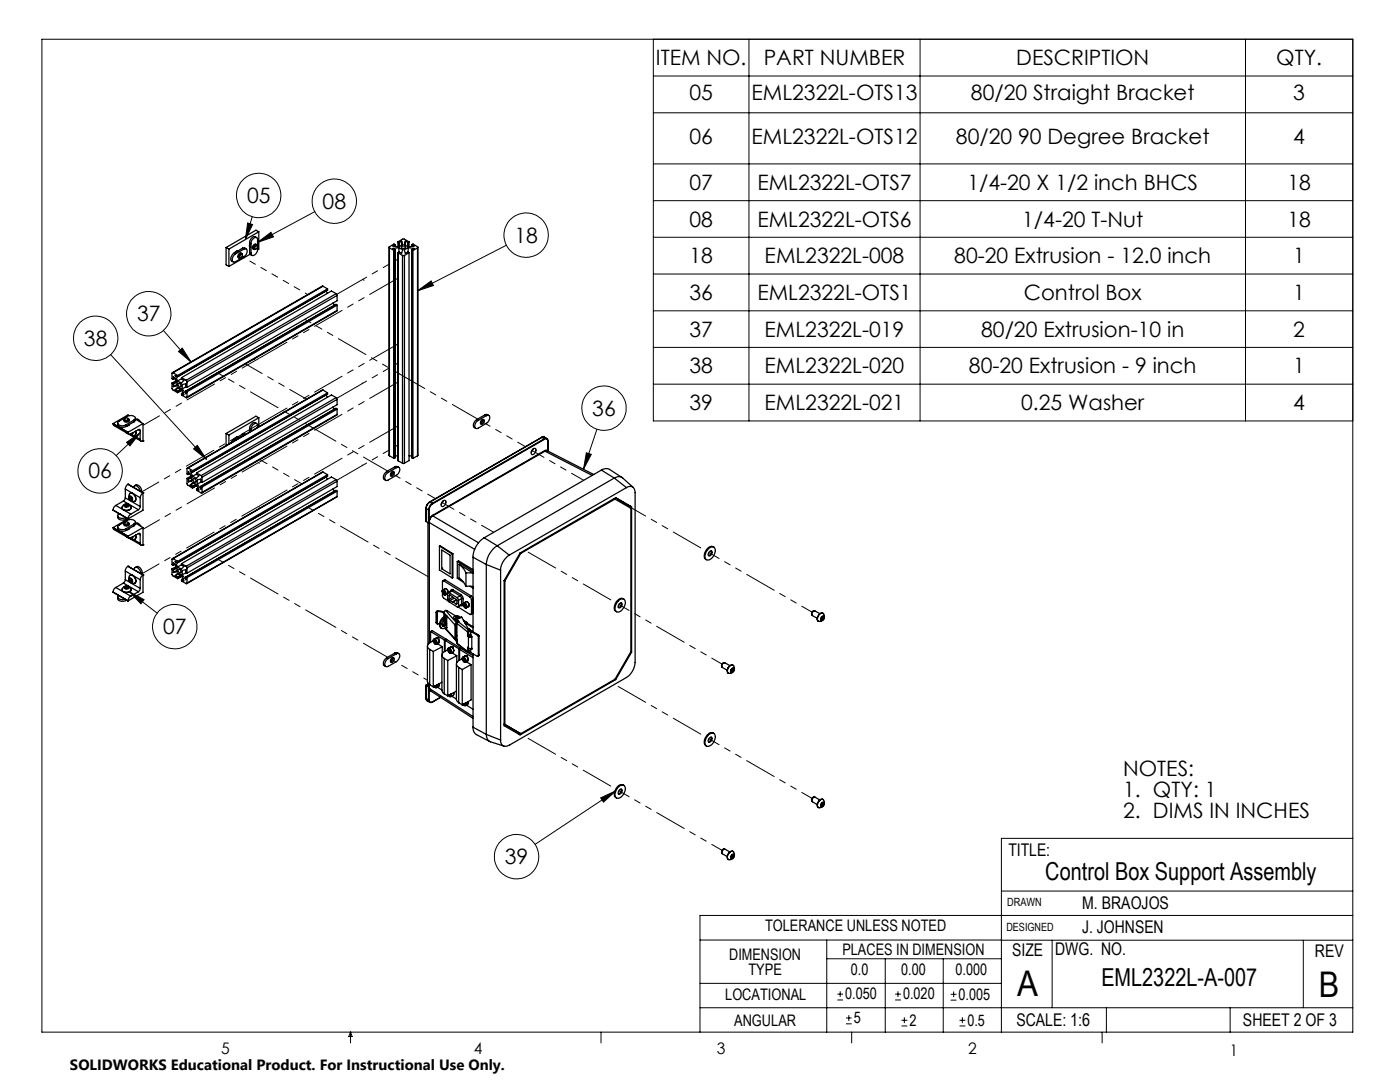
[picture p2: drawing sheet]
<svg xmlns="http://www.w3.org/2000/svg" width="279mm" height="216mm" viewBox="0 0 279 216" stroke-linecap="round" stroke-linejoin="round" font-family="sans-serif">
<g fill="none" stroke="#000" stroke-width=".2">
<path d="M8.4 7.8h261.6v198.2h-261.6zM130.4 7.8v76.2h139.6M130.4 15.2h139.6M149.5 7.8v76.2M183.6 7.8v76.2M248.6 7.8v76.2M130.4 22.5h139.6M130.4 32.7h139.6M49.4 44.5l1 .3-1.4 3zM50.3 43.3l-1.3 4.5M51.4 48.4l2.7-2 .5 .9zM62.8 42.2l-11.4 6.2"/>
<path d="M83.3 58l2.7-1.9 .5 .9zM101.1 48.9l-17.8 9.1M130.4 40h139.6M130.4 47.3h139.6M130.4 54.7h139.6M22.1 70.8l19.1 20.9M32.6 65.9l5.6 6.4M35.6 70.1l.8-.6 1.8 2.8zM130.4 62h139.6M130.4 69.3h139.6M130.4 76.7h139.6M25.3 88.3l2.7-1.9-2.1 2.6z"/>
<path d="M28 86.4l-4.8 4.5M38.6 89.6l.8-.7 1.8 2.8zM117 90.3l1 .4-1.5 2.9zM119.1 85.7l-2.6 7.9M25.8 118.1l5.6 4.2M25.8 118.1l3 1.6-.7 .8zM119.9 159.2l3-1.4-2.5 2.3zM122.9 157.8l-16.1 10.7M199.8 177.8h70.2M270 167.3h-70.2v38.7M139.7 187.6h60.2M139.7 196.2h60.1"/>
<path d="M165 187.6v18.4M165 191.3h34.8M167.1 199.5h1.1M167.1 198.4h1.1M167.7 197.8v1.1M176.7 191.3v14.7M178.6 199.5h1.2M178.6 198.4h1.2M179.2 197.8v1.1M188.2 191.3v14.7M189.7 199.6h1.2M189.7 198.4h1.2"/>
<path d="M190.3 197.8v1.2M199.8 187.6h70.2M210 187.6v13.5M260.1 187.6v13.5M270 182.7h-130.3v23.3M70 206v2.1M70 206l.3 .8h-.7zM119.9 206v2.1M139.7 201.1h130.3M168.8 204.3h1.2M168.8 203.1h1.2M169.4 202.6v1.1"/>
<path d="M170 206v2.1M179.9 204.7h1.2M179.9 203.6h1.2M180.5 203v1.2M191.5 204.7h1.2M191.5 203.6h1.2M192.1 203v1.2M220 206v2.1M220.8 201.1v4.9M245.5 201.1v4.9"/>
<circle cx="51.6" cy="39" r="4.4"/>
<circle cx="66.7" cy="40.2" r="4.4"/>
<circle cx="105" cy="46.9" r="4.4"/>
<circle cx="19.1" cy="67.5" r="4.4"/>
<circle cx="29.7" cy="62.6" r="4.4"/>
<circle cx="20" cy="94" r="4.4"/>
<circle cx="120.5" cy="81.4" r="4.4"/>
<circle cx="34.9" cy="125" r="4.4"/>
<circle cx="103.1" cy="170.9" r="4.4"/>
</g>
<path d="M49.4 44.5l1 .3-1.4 3zM51.4 48.4l2.7-2 .5 .9zM35.6 70.1l.8-.6 1.8 2.8zM25.3 88.3l2.7-1.9-2.1 2.6zM25.8 118.1l3 1.6-.7 .8zM117 90.3l1 .4-1.5 2.9zM119.9 159.2l3-1.4-2.5 2.3zM83.3 58l2.7-1.9 .5 .9zM38.6 89.6l.8-.7 1.8 2.8z" fill="#000"/>
<g fill="none" stroke="#000" stroke-width=".25">
<path d="M45.1 49.4v3.4l.6 .4M45.1 49.4l.6 .3M45.7 49.7v3.5M46.7 50.5a.97 .97 0 0 0-.6 .8 .97 .97 0 0 0 .4 .9M46.7 50.5l.3 .2M47.3 50.1h.1M47.4 50.1h-.3l-.2 .3M48 50.9l.2-.2a.4 .4 0 0 1 .1 .5 .4 .4 0 0 1-.5 .2zM48.2 50.6a.54 .54 0 0 0-.6 .2 .54 .54 0 0 0 .1 .7M48.4 50.8l-.1-.1a.48 .48 0 0 0-.6 .2 .48 .48 0 0 0 .1 .6h.2M48.4 49.5h.3l.4 .2M48.4 49.5l.3 .2"/>
<path d="M48.4 49.5l-1.7 1M48.7 49.7a.5 .5 0 0 1 .6 .2 .5 .5 0 0 1-.1 .6l-.5 .8-1.7 .9a.5 .5 0 0 1-.7-.1 .5 .5 0 0 1 .1-.7l.6-.7M48.7 49.7l-1.7 1M49.8 49.2h.1M49.8 48.9v.3M49.8 50.4l.1 .3 .4 .2M49.8 48.4l.3 .2M49.8 50.4l.3 .1M49.8 48.4v2M49.9 50.7l-4.2 2.5M50.1 48.6a1.15 1.15 0 0 1 1.1-1.2l.2 .3v2.1a.96 .96 0 0 1-1.2 1.1l-.1-.4M50.1 48.6v1.9"/>
<path d="M51 49.1l.2-.1a.38 .38 0 0 1 .1 .5 .38 .38 0 0 1-.5 .2zM51.2 48.8a.57 .57 0 0 0-.7 .1 .57 .57 0 0 0 0 .7l.2 .1M51.2 47.4a.91 .91 0 0 0-.9 0 .91 .91 0 0 0-.5 .8v.2M51.4 49.1l-.1-.2a.49 .49 0 0 0-.6 .2 .49 .49 0 0 0 .1 .7l.2-.1M51.6 46.2v3.5l-.2 .1M51.6 46.2l-5.9 3.5M51.6 46.2l-.5-.3-6 3.5M64.5 57.1l-30.1 17.3M64.5 57.1l-30 17.3M64.5 57.1l.9 .5M65.1 58.1l.2 .5M65.4 57.6v.3l-29.9 17.3"/>
<path d="M65.4 57.6l-29.9 17.3M67.1 58.6l.2 .3M67.1 58.6l-30 17.3M67.1 58.6l-1-.5-29.9 17.3M67.3 58.9v1.1l-30 17.3M67.3 58.9l-30 17.3M77.6 49.4l.1 41.5M77.7 49.5l.9 .5M77.7 49.5v41.4M78.6 50h.1M78.6 50v41.4M78.7 50v41.4"/>
<path d="M78.8 48.8l-.2-.1-.9 .5v.3M78.8 49.8l-.1 .2M78.8 48.9l-.4 .2 1.2 .1M78.8 48.9v.3M78.8 49.8v41.5M78.8 48.9h.1M78.9 49.8l-.1 41.5M78.9 48.9v.3M79.4 48.3l1.1-.6 1.1 .6M79.4 48.3v.9M79.4 48.3l.2 .1M79.4 50.4l.9 .6"/>
<path d="M79.4 50.4v41.5M79.6 49.4l.8 .4-.2 .8-.6-.3M79.6 49.4l-1.2 .2 .4 .2M79.6 48.4h.1M79.6 50.3l-.2 .1M79.6 48.4v.8M79.6 49.4v.9M79.7 48.4v.8M80.2 49.2a.43 .43 0 0 1 .4-.1 .43 .43 0 0 1 .3 .3 .42 .42 0 0 1-.4 .2 .42 .42 0 0 1-.3-.4zM80.2 48.1l.2 .7-.8 .4M80.2 48.1l-.5 .3M80.2 48.1v.8"/>
<path d="M80.3 51h.4M80.3 51v41.4M80.7 51v41.4M80.9 48.1l-.2 .7 .8 .4 1.1-.1-.4-.2M80.9 48.1l.5 .3M80.9 48.1v.8M81.4 48.4h.1M81.4 48.4v.8M81.5 49.4l-.8 .4 .2 .8 .5-.3 .2 .1M81.5 49.4l1.1 .2-.4 .2M81.5 49.4v.9M81.6 50.4l-.9 .6"/>
<path d="M81.6 48.3l-.2 .1M81.6 50.4v41.5l-.9 .5M81.6 48.3v.9M82.2 48.9v.3M82.2 49.8v41.5M82.2 48.8h.1M82.2 48.8l.2-.1 1 .5-.1 .3M82.2 49.8l.2 .2M82.4 50v41.5M83.3 49.5l-.9 .5M83.3 49.5v41.4M83.4 49.4l-.1 41.5"/>
<path d="M34.3 76.4l.1 1.2 1.1 .7M34.3 76.4l.2 .2M34.5 76.6l.1 .1M34.5 74.4l-.2 .1v1.1h.3M34.5 74.4l1 .5M34.6 75.6v-.5l.7 1M34.6 76.7v.5M34.9 75.5l-.3 .2M34.9 75.5l-.3 .1M35 77.8l.4 .2M35.2 76l-.9 .4M35.3 76.1v.9l-.7 .2"/>
<path d="M35.3 76.7l-.7 .5M35.3 76.1l-.8 .5M35.3 76.2l-.7 .5M35.4 78l.1 .1M35.5 74.9v.3l-.5-.3 .5 1.1M35.5 78.1v.2M35.6 76.5a.44 .44 0 0 1 .5 .3 .44 .44 0 0 1-.2 .5l-.3-.5zM35.7 77.4l-.7 .4M36.1 77.6l-.7 .4M36.2 77.7l.5 1.1-.4-.3M36.2 77.7l-.7-.4-.5 .5M36.2 77.7l-.7 .4"/>
<path d="M36.2 75.6l.5 .3-.5 .5-.7-.4M36.2 78.5l.3-.1-.2 .1M36.2 75.4v.2M36.2 75.4l.9 .5M36.2 75.6l-.7 .4M36.3 78.5v.3l.9 .6 .1-.2M36.3 77.9l-.8 .4M36.3 77.9l-.8 .5M36.4 77.6l.7 1v-.6l.2 .2M37.1 75.9l.2 .3M37.1 77.2l-.7 .4M37.3 77.3l-.2-.2v-.5l-.7 .1v.9"/>
<path d="M37.3 76.2v1.1M37.3 78.2v1M51 71.4l-.5 .4M64.5 77.8l-27.1 15.6M64.5 77.8l-27 15.6M64.5 77.8l.9 .6M65.1 78.8l.2 .5M65.4 78.4v.2l-27 15.6M65.4 78.4l-26.9 15.5M65.4 78.6l-26.9 15.6M66.4 60.5l.3 .4M67 60.7h.1"/>
<path d="M67.1 60.7l-30 17.3M67.1 60.7l.2 .2M67.1 79.3l.2 .4M67.1 79.3l-27 15.6M67.1 79.3l-1-.5-26.9 15.6M67.3 61.9l-30 17.5M67.3 79.7l-27 15.5M67.3 60.9v1M67.3 79.7v1.1l-27 15.5M67.3 61.9l-30 17.3M67.3 60.9l-30 17.3M22.6 84.6l.1 .3 3 1.7"/>
<path d="M22.6 84.5v.1M22.6 84.5l2.9 1.8M22.6 84.6l2.9 1.7M23.5 84.4a.89 .89 0 0 0 .5 .9 .89 .89 0 0 0 .9-.1l.2-.1M24.6 100l-1.5 .9M24.6 100l3 1.7M24.7 83.8a.53 .53 0 0 0 .6 .4 .53 .53 0 0 0 .5-.4M24.9 83.5a.43 .43 0 0 1 .4-.1 .43 .43 0 0 1 .3 .3 .43 .43 0 0 1-.4 .2 .43 .43 0 0 1-.3-.4zM24.9 83.5a.4 .4 0 0 0 0 .6 .4 .4 0 0 0 .6 0l.3-.3-.2-.3M25 99.3l-.4 .7M25 97.6v1.7M25 97.6l3 1.7"/>
<path d="M25 99.3l3 1.8M25.1 84.8v.3M25.2 86.3l3 1.7M25.5 96.6l-.3 .3-.2 .7M25.5 96.6h.1M25.5 86.3h.1M25.5 96.6l3 1.8M25.8 84.8l-.5 .2M25.8 82.9l-.3-.1-2.9 1.7M25.8 99a.54 .54 0 0 1 .6 .3 .54 .54 0 0 1-.1 .6 .65 .65 0 0 1-.5-.9zM25.8 99.3l.2-.2 .2 .1 .2 .4-.2 .2-.2-.2M25.8 99.3l.2 .3"/>
<path d="M26 98.4a1.06 1.06 0 0 1 .9 1.6 .95 .95 0 0 1-1.1-.4 .95 .95 0 0 1 .2-1.2zM26 98.4a1.05 1.05 0 0 1 1.1 1.4l-.2 .2M26.1 99.1l-.3 .2M26.1 99.2l.1 .3M26.2 99.5l.2 .1M26.2 99.5l-.2 .1M26.4 86.4h.1M26.4 86.4l-.2 .2h-.1M26.5 86.4l-.1 .3-.4-.1a.59 .59 0 0 0 .8 .3 .59 .59 0 0 0 .2-.8l.1 .5-.2 .3M26.7 97.3a.51 .51 0 0 1 .5-.4 .51 .51 0 0 1 .5 .4l.3 .7M26.7 86.9l1.3 .8M26.7 83.8l.2-.1a.61 .61 0 0 0-.1-.7 .61 .61 0 0 0-.7-.1l-.5 .1-1.8 1a.5 .5 0 0 0-.2 .7 .5 .5 0 0 0 .6 .2l.9-.1"/>
<path d="M26.7 83.8l-1.6 1M26.7 83.8v.4M26.7 84.2l-1.6 .9M26.8 96.9a.97 .97 0 0 1 1.1 .1 .97 .97 0 0 1 .4 1M27 83.4v.5l-.3 .3M27 83.6l1.5 .9M27.1 83.7a.79 .79 0 0 1 1 .6M27.6 85.7a.21 .21 0 0 1 .3 0 .21 .21 0 0 1 .1 .2M27.6 85.7l-1.5 .9a.35 .35 0 0 1-.4 0 .35 .35 0 0 1-.2-.3M27.6 85.7l.4 .2M28 87.7a.35 .35 0 0 0 .2 .3 .35 .35 0 0 0 .3 0M28 85.9v1.8"/>
<path d="M28 99.3v1.8M28.3 98v.2M28.3 98l-.2 .1M28.5 88h.1M28.5 98.4l-.3 .2-.2 .7M28.5 98.4h.1M28.5 84.5v3.5M28.5 98.4v3.4l-3 1.7M28.5 84.5l-3 1.8M37.3 95.5l.1 1.2 1.1 .6M37.3 95.5l.2 .1M37.5 95.6h.1"/>
<path d="M37.5 93.4l-.2 .1v1.1l.3 .1M37.5 93.4l1 .5M37.6 94.7l.3-.2-.3 .2M37.6 94.7v-.5l.7 .9M37.6 95.6v.5M38 96.8l.4 .2M38.2 95l-.9 .5M38.3 95.1v.9l-.7 .1M38.3 95.7l-.7 .4M38.3 95.1l-.8 .5M38.3 95.2l-.7 .4M38.4 97l.1 .1"/>
<path d="M38.5 94.2l-.5-.3 .5 1.1M38.5 93.9v.3M38.5 97.1v.2M38.6 95.5a.44 .44 0 0 1 .5 .3 .44 .44 0 0 1-.2 .5l-.3-.5zM38.7 96.4l-.7 .4M39.1 96.7l-.7 .3M39.2 96.7l.5 1.1-.4-.3M39.2 96.7l-.7-.4-.5 .5M39.2 96.7l-.7 .4M39.2 94.6l.5 .3-.5 .6-.7-.5M39.2 97.5l.3-.1-.2 .1M39.2 94.4v.2"/>
<path d="M39.2 94.4l.9 .5M39.2 94.6l-.7 .4M39.3 97.5v.4l.9 .5 .1-.2M39.3 96.9l-.9 .5M39.3 96.8l-.8 .5M39.4 96.6l.7 1v-.6l.2 .2M40.1 96.2v-.6l-.7 .1v.9M40.1 96.2l.2 .1M40.1 96.2l-.7 .4M40.1 94.9l.2 .3M40.3 95.2v1.1M40.3 97.2v1"/>
<path d="M45.1 86.5v2.4M45.1 86.5l.6 .3M45.7 86.8v1.8M46.7 87.6l-.6 .7M46.7 87.6l.3 .2M47 87.8l-.3 .2M47.3 87.2h.1M47.4 87.2h-.3l-.2 .3M48.4 86.6l.6 .1M48.4 86.6l.3 .2M48.4 86.6l-1.7 1M48.7 86.8l-1.7 1"/>
<path d="M48.9 86.7l-.2 .1M49.8 85.5v.7v-.2M49.8 85.5l.3 .2M50.1 85.7v.3M51.2 84.5a.83 .83 0 0 0-1.3 .6l-.1 .4M51.4 85.3v-.6a.63 .63 0 0 0-.7-.2 .63 .63 0 0 0-.4 .6l-.2 .6M51.6 83.4v1.7M51.6 83.4l-5.9 3.4M51.6 83.4l-.5-.4-6 3.5M64.5 94.2l-30.1 17.3M64.5 94.2l-30 17.3M64.5 94.2l.9 .5"/>
<path d="M65.1 95.2l.2 .5M65.4 95l-29.9 17.3M65.4 94.7v.3M65.4 94.7l-29.9 17.3M66.4 81.2l.3 .5M66.4 97.6l.3 .4M67 81.5h.1M67 97.9h.1M67.1 81.5l-27 15.5M67.1 97.9l-30 17.2M67.1 81.5l.2 .1M67.1 97.9l.2 .1"/>
<path d="M67.1 95.7l.2 .3M67.1 95.7l-30 17.3M67.1 95.7l-1-.5-29.9 17.3M67.3 82.7l-27 15.7M67.3 99.1l-30 17.4M67.3 81.6v1.1M67.3 96v1.1l-30 17.3M67.3 98v1.1M67.3 82.7l-27 15.5M67.3 81.6l-27 15.6M67.3 96l-30 17.3M67.3 99.1l-30 17.2"/>
<path d="M67.3 98l-30 17.3M77.2 94.1a.99 .99 0 0 0-.7 .8 .99 .99 0 0 0 .5 .9M77.2 94.1l.3 .2M77.7 90.9l.9 .5M78.2 94.2l.3-.1a.57 .57 0 0 1 0 .6 .57 .57 0 0 1-.5 .3l-.1-.4zM78.4 94.1l-.1 .4-.4 .4M78.6 91.4h.1M78.8 93.1h.4l.4 .1M78.8 91.3l-.1 .1M78.8 93.1l.3 .2M78.8 93.1l-1.6 1M79.1 93.3a.5 .5 0 0 1 .7 .2 .5 .5 0 0 1-.1 .6l-.4 .6-2 1.2a.62 .62 0 0 1-.6-.5 .62 .62 0 0 1 .3-.6l.5-.5"/>
<path d="M79.1 93.3l-1.6 1M79.4 91.9h.1M79.4 91.9l.9 .5M79.4 90.9l-.5 .1M80.3 92.4h.4M81.6 90.9l.6 .1M82.2 91.3h.1M82.2 91.3l.2 .2M83.3 90.9l-.9 .6M88.4 100l-.3 .6M95.1 83.7a.98 .98 0 0 0-.6 .8 .98 .98 0 0 0 .4 1M95.1 83.7l.3 .2"/>
<path d="M96.2 83.8l.2-.1a.57 .57 0 0 1 .1 .6 .57 .57 0 0 1-.5 .3l-.1-.4zM96.3 83.7l-.1 .4-.3 .4M96.8 82.8l.3-.1 .4 .2M96.8 82.8l.3 .1M96.8 82.8l-1.7 .9M97.1 82.9a.5 .5 0 0 1 .6 .2 .5 .5 0 0 1-.1 .6l-.3 .6-1.9 1.1a.52 .52 0 0 1-.6-.1 .52 .52 0 0 1 0-.7l.6-.7M97.1 82.9l-1.7 1M106.2 89.7a.42 .42 0 0 1 .6-.2 .42 .42 0 0 1 .1 .7l-.3 .3a.37 .37 0 0 1-.5 .2 .37 .37 0 0 1-.1-.6zM106.4 89.6l-.4 .6M108.1 87.3h.1M108.1 87.3l-22.3 12.9M108.1 87.3l.5 .3"/>
<path d="M108.6 87.6l.1 .1M108.6 87.6l-22.3 12.8M108.7 87.2l-.6 .1M108.7 87.7a.44 .44 0 0 1 .4-.1 .44 .44 0 0 1 .3 .5v-.1M108.7 87.2l.4 .3M108.7 87.7l-22.4 12.8M108.7 89.9l.4-.1 .2 .2M108.7 89.9l.1 .1M108.7 89.9l-22.4 12.9M108.8 90h.5l9.2 4.7M108.8 90l-22.4 12.9M108.8 90l9.4 4.9"/>
<path d="M109.1 87.5l.3 .5M109.1 87.5l-.5 .1M109.4 88v2M120 93.8l.9-.3 .6 .1 2.6 1.7M120 93.8l-23.4 13.5M120 93.8l2.6 1.6M122.6 99.5l.1 .1M122.6 95.4l.6-.3 .8 .1 2.4 2.1M122.6 95.4l-23.4 13.5M122.6 95.4l2.4 1.9M122.7 99.6l3.2 1.8v28.6M122.7 99.6l-18.8 10.8"/>
<path d="M122.9 99.3l-19.1 11M122.9 99.3l3.1 1.8M122.9 99.3l2.8 1.7M125 97.3a1.05 1.05 0 0 1 1.2-.1 1.05 1.05 0 0 1 .6 1.1v33.9a3.9 3.9 0 0 1-1.8 3l-23.4 13.5a1.06 1.06 0 0 1-1.2 .1 1.06 1.06 0 0 1-.5-1.1M125 97.3l-23.4 13.5M22.6 105.3l.1 .4 3 1.7M22.6 101.8l2.9 1.7M22.6 105.3l2.9 1.7M22.6 118.1v.1M22.6 118.1l2.9 1.8M23.1 100.9l-.4 .3-.1 .6M23.1 117.2l-.3 .3-.2 .6"/>
<path d="M23.1 100.9l3 1.7M23.1 117.2l3 1.8M23.5 105.2a.89 .89 0 0 0 .5 .8 .89 .89 0 0 0 .9-.1h.2M23.5 119.1a.89 .89 0 0 0 .5 .9 .89 .89 0 0 0 .9-.1l.2-.1M23.5 102.9a.95 .95 0 0 0 .6 .9 .95 .95 0 0 0 1-.2M23.7 118.8a.49 .49 0 0 0-.1 .6 .49 .49 0 0 0 .6 .2h.8M23.8 102.5a.5 .5 0 0 0-.2 .6 .5 .5 0 0 0 .6 .3l.9-.1M23.8 102.5h.1M24.3 117.7a1.03 1.03 0 0 0 1 .5 1.03 1.03 0 0 0 .9-.5M24.3 101.3a1 1 0 0 0 1 .6 1 1 0 0 0 .9-.6M24.5 117.3a.92 .92 0 0 1 1-.3 .92 .92 0 0 1 .6 .8 1.12 1.12 0 0 1-1.8-.1zM24.5 100.9a.92 .92 0 0 1 1-.3 .92 .92 0 0 1 .6 .8 1.12 1.12 0 0 1-1.8-.1z"/>
<path d="M24.6 116.3l3 1.8M24.6 116.3l-1.5 .9M24.7 104.5a.53 .53 0 0 0 .6 .5 .53 .53 0 0 0 .5-.5M24.8 117.1a.56 .56 0 0 1 .5-.2 .56 .56 0 0 1 .5 .5 .63 .63 0 0 1-1.1-.2zM24.8 100.8a.56 .56 0 0 1 .5-.2 .56 .56 0 0 1 .5 .4 .63 .63 0 0 1-1.1-.1zM24.9 104.3a.43 .43 0 0 1 .4-.2 .43 .43 0 0 1 .3 .4 .46 .46 0 0 1-.7-.2zM24.9 104.3a.4 .4 0 0 0 0 .5 .4 .4 0 0 0 .6 0l.3-.2-.2-.3M25 100.7v.3M25 117.1v.3M25 115.7l-.4 .6M25 113.9v1.8M25 113.9l3 1.8"/>
<path d="M25 115.7l3 1.7M25.1 103.3v.3M25.1 105.6v.3M25.1 119.6v.2M25.1 103.3h.1M25.2 107h.1M25.2 107l3 1.8M25.3 119.7l-.2 .1M25.4 117l.2 .2-.1 .2-.6-.1 .1-.2M25.4 117l-.4 .1M25.4 117.3l.1 .1M25.4 117.3l-.4 .1"/>
<path d="M25.4 100.7v.3M25.4 117v.3M25.4 100.7l.2 .1-.1 .2-.3 .1-.3-.2 .1-.2M25.4 100.7h-.4M25.4 101h-.4M25.4 101h.1M25.4 103.4l-.3 .2M25.5 113l-.4 .5-.1 .4M25.5 113h.1M25.5 103.5h.1M25.5 107h.1M25.5 119.9h.1"/>
<path d="M25.5 103.5l.3 .2M25.5 103.5l-2.9 1.8M25.5 113l3 1.7M25.8 115.4a.52 .52 0 0 1 .6 .1 .52 .52 0 0 1 .1 .6 .52 .52 0 0 1-.7-.1 .52 .52 0 0 1 0-.6zM25.8 105.5l-.5 .3M25.8 115.6l.2 .4M25.8 115.6l.2-.2 .2 .2 .2 .4-.2 .1-.2-.1M25.9 114.9a.99 .99 0 0 1 1 .4 .99 .99 0 0 1 0 1.1 .99 .99 0 0 1-1-.4 .99 .99 0 0 1 0-1.1zM26 114.8a1.02 1.02 0 0 1 .9 .5 1.02 1.02 0 0 1 0 1.1M26.1 115.5l-.3 .1M26.1 102.6l-.4 .4-.2 .5M26.1 119l-.3 .2-.3 .7"/>
<path d="M26.1 115.5l.1 .3M26.2 115.8l.2 .1M26.2 115.8l-.2 .2M26.4 107.2h.1M26.4 107.2l-.2 .2-.1-.1M26.5 107.1v.3l-.2 .1-.3-.1a.59 .59 0 0 0 .8 .2 .59 .59 0 0 0 .2-.8l.1 .6-.2 .2M26.7 107.7l1.3 .7M26.7 104.6l.2-.1a.61 .61 0 0 0-.1-.7 .61 .61 0 0 0-.7-.2l-.5 .1-1.8 1.1a.48 .48 0 0 0-.2 .6 .48 .48 0 0 0 .6 .3l.9-.1M26.7 104.6v.3M26.7 104.6l-1.6 1M26.7 104.9l-1.6 1M26.8 113.7a.45 .45 0 0 1 .3-.5 .45 .45 0 0 1 .5 .2l.4 .6 .1 .4"/>
<path d="M27 113.2a.98 .98 0 0 1 1 .1 .98 .98 0 0 1 .4 1M27 104.2v.5l-.3 .2M27 104.4l1.5 .9M27.1 104.4a.79 .79 0 0 1 1 .6M27.6 106.5a.21 .21 0 0 1 .3-.1 .21 .21 0 0 1 .1 .3M27.6 106.5l-1.5 .9a.35 .35 0 0 1-.4 0 .35 .35 0 0 1-.2-.4M27.6 101.7l-1.5 .9M27.6 118.1l-1.5 .9M27.6 106.5l.4 .2M28 108.4a.35 .35 0 0 0 .2 .4 .35 .35 0 0 0 .3-.1M28 101.1l-.4 .6M28 117.4l-.1 .3-.3 .4"/>
<path d="M28 106.7v1.7M28 115.7v1.7M28.1 114.4h.1M28.4 114.3l-.3 .1M28.4 114.3v.3M28.5 108.7h.1M28.5 114.7l-.3 .3-.2 .7M28.5 114.7h.1M28.5 105.3v3.4M28.5 114.7v3.5l-3 1.7M28.5 105.3l-3 1.7M34.3 113.5l.1 1.3 1.1 .6"/>
<path d="M34.3 113.5l.2 .2M34.5 113.7h.1M34.5 111.5l-.2 .1v1l.3 .1M34.5 111.5l1 .5M34.6 112.7l.3-.1-.3 .2M34.6 112.7v-.4l.7 .9v.9l-.7 .1M34.6 113.7v.5M35 114.9l.4 .2M35.2 113.1l-.9 .4M35.3 113.8l-.7 .4M35.3 113.2l-.8 .5M35.3 113.3l-.7 .4"/>
<path d="M35.4 115.1l.1 .1M35.5 112.3l-.5-.3 .5 1.1M35.5 112v.3M35.5 115.2v.2M35.6 113.7a.39 .39 0 0 1 .4 .1 .39 .39 0 0 1-.1 .5l-.3-.2zM35.7 114.5l-.7 .4M36.1 114.7l-.7 .4M36.2 114.8l.5 1.1-.4-.3M36.2 114.8l-.7-.4-.5 .5M36.2 114.8l-.7 .4M36.2 115.7l.1 .3 .9 .5 .1-.2M36.2 112.5v.2l.5 .3-.5 .6-.7-.5"/>
<path d="M36.2 112.5l.9 .5M36.2 112.7l-.7 .4M36.3 115.6l-.1 .1M36.3 114.9l-.8 .5M36.3 115l-.8 .5M36.4 114.7l.7 1v-.6l.2 .2M36.5 115.5l-.3 .1M36.5 115.5l-.2 .1M37.1 113l.2 .3M37.1 114.3l-.7 .4M37.3 114.4l-.2-.2v-.5l-.7 .1v.9M37.3 113.3v1.1"/>
<path d="M37.3 115.3v1M85 101.4l.1 2.7M85 101.4l.1 .1M85.1 101.5l.4 .2M85.1 101.5v2.6M85.1 104.1l.4 .3M85.4 104.3v24.3M85.5 101.7h.2M85.5 101.7v2.7M85.5 104l.2 .3M85.5 104h.1M85.5 103.9v.5"/>
<path d="M85.5 103.9v.1M85.7 103.6l-.2 .3M85.7 103.6l.1 .1M85.7 101.7v1.9M85.7 104.3v24M85.7 104.3l9 5.3M85.8 100.2a1.65 1.65 0 0 0-.8 1.2M85.8 103.7l-.3 .3M85.8 100.2h.1M85.8 100.2a1.51 1.51 0 0 0-.7 1.3M85.8 100.2l.5 .2M86.3 100.4a1.82 1.82 0 0 0-.8 1.3"/>
<path d="M86.3 100.4v.1M86.3 100.5a1.45 1.45 0 0 0-.6 1.2M86.3 102.8l-.6 .8M86.3 102.8l.1 .1M86.4 102.9l-.6 .8M86.4 102.9l9.1 5.4M87.7 109l2.5 1.5M87.7 109l.1-.1 2.6 1.6M87.7 109v4.7l2.5 1.6M88.2 109.7l1.6 1.1v3.7l-1.6-1zM88.2 118l.1-.2a.59 .59 0 0 1 .6 .3 .59 .59 0 0 1-.1 .6l-.2-.1M88.3 100.1a.42 .42 0 0 1 .6-.2 .42 .42 0 0 1 0 .6 .49 .49 0 0 1-.3 .6 .49 .49 0 0 1-.6-.3z"/>
<path d="M88.3 117.8a.53 .53 0 0 1 .5 .3 .53 .53 0 0 1 0 .6 .65 .65 0 0 1-.5-.9zM88.3 118.3l.1 .8 1 .8M88.3 118.1l.2 .3M88.4 113.3l-.2 .2M88.5 118.4l.2 .1M88.5 117.9l.3 .5M88.5 117.9l-.2 .2M88.5 117.9l.1 .1M88.6 115.9h-.2l-.1 .1v1.8M88.6 118l-.3 .1M88.6 115.9l5.2 3.2M88.8 118.2l-.3 .2"/>
<path d="M88.8 118.4l-.1 .1M88.9 115.7l-.5 .2M88.9 115.7l-.3 .2M88.9 115.7l5.2 3.3M89 117.5h.1M89.1 117.5l-.3-.1-.4 .3M89.1 117.5l.4 .7M89.3 118.4v1.2l.2 .4 1.8 1.1 .2-.2M89.3 118.5l-.4 .2M89.5 118.2h.1M89.6 118.3h-.2l-.1 .1M89.6 118.3l1.6 .9"/>
<path d="M89.6 119.6l.2 .2M89.6 118.9v.7M89.8 118.7l1.3 1 .1 .7-.2 .1M89.8 118.7l-.2 .2M89.8 119.8l.5 .3M90 117.9h.1M90 117.9h.2M90 117.9l-.6 .4M90.2 117.9l-.6 .4M90.2 117.9l1.6 1M90.2 110.5v4.8M90.4 117.7a.26 .26 0 0 0-.3 0 .26 .26 0 0 0-.1 .2"/>
<path d="M90.4 117.7l-.2 .2M90.4 117.7l1.6 .9M90.4 110.5v4.8h-.2M90.4 110.5h-.2M90.4 119.2l-.8 .4M90.6 119.4l-.8 .4M91.1 119.7l-.8 .4M91.2 119.2l.3 .6M91.3 112l.2-.1 2.9 1.8M91.3 112l3.1 2M91.3 112v3.4l1.2 .8M91.5 119.8v1.1"/>
<path d="M91.6 112.6l2.8 1.8h-1.4M91.6 112.6a3.7 3.7 0 0 1 1.4 1.8M91.6 112.6v2.7l.8 .7 .6 1M91.8 118.9l.3 .6M91.8 118.9l-.6 .3M92 118.6l.4 .5v.4M92 118.6l-.2 .3M92.1 119.5h.3M92.1 119.5l-.6 .3M92.1 119.5v1.1M92.4 119.5v1.1M93 117l1.4 .1"/>
<path d="M93 114.4v2.6M93.8 119.1l.3 .6M93.8 117l.6 .3M94.1 119l.3 .5M94.1 119l-.3 .1M94.1 119.7v2.7M94.4 119.5l-.3 .2M94.4 119.5v2.8M94.4 111.2l2.6 1.4M94.4 111.2v14.9M96.6 107.3a4.8 4.8 0 0 0-2.2 3.9M96.6 107.3l2.6 1.6"/>
<path d="M97 112.6l2.9 1.2M97 112.6v33.9M99.2 108.9a4.8 4.8 0 0 0-2.2 3.7M99.2 108.9l2.4 1.9M99.9 113.8v33.9M100.6 115.9h.2M100.6 115.9v28.9l3.2 1.8 19.1-11M100.8 115.9v28.7M101.6 110.8a3.8 3.8 0 0 0-1.7 3M103.8 110.3l.1 .1M103.8 110.3l-3.2 5.6M103.9 110.4l-3.1 5.5"/>
<path d="M123.4 119.9a.77 .77 0 0 1 1-.4 .77 .77 0 0 1 .4 1 1.7 1.7 0 0 1-1.7 1.6 1.53 1.53 0 0 1 .3-2.2zM124.5 119.6a1.29 1.29 0 0 0-1.8 1 .97 .97 0 0 0 .3 1.5M125.7 101v.3M125.7 101l.3 .1M126 101.1v29M141.5 109.4a.72 .72 0 0 1 .9-.3 .72 .72 0 0 1 .3 1 1.74 1.74 0 0 1-1.6 1.6 1.31 1.31 0 0 1 .2-2.1zM141.6 110.1l.2-.2a.45 .45 0 0 1 .4 .5 .45 .45 0 0 1-.4 .4l-.2 .1-.3-.2zM141.9 109.9a.71 .71 0 0 1-.5 .9M142.5 109.2a1.33 1.33 0 0 0-1.8 1.1 .96 .96 0 0 0 .3 1.4M77.2 131.3a.97 .97 0 0 0-.7 .8 .97 .97 0 0 0 .5 .9M77.2 131.3l.3 .1M78.2 131.3l.2-.1a.49 .49 0 0 1 .2 .7 .49 .49 0 0 1-.6 .3l-.1-.4z"/>
<path d="M78.4 131.2l-.1 .5-.4 .3M78.8 130.3l.4-.1 .4 .2M78.8 130.3l.3 .2M78.8 130.3l-1.6 1M79.1 130.5a.5 .5 0 0 1 .7 .1 .5 .5 0 0 1-.1 .7l-.6 .7-1.6 1a.51 .51 0 0 1-.7-.2 .51 .51 0 0 1 .1-.6l.6-.8M79.1 130.5l-1.6 .9M85 139.3l.3 .5M85 139.3l.1 .1M85 136.7v2.6M85.1 139.4l.2 .4M85.1 136.8v2.6M85.1 136.8l.4 .3"/>
<path d="M85.1 139.4l.4 .2M85.3 139.8l.5 .3M85.3 128.9v7.1l.1 .3 .4 .3M85.4 136.3v.6l.1 .2M85.4 136.5l-.3 .3M85.5 139.6a.5 .5 0 0 0 .3 .5 .5 .5 0 0 0 .5 0M85.5 139.6h.2M85.5 137.1h.1M85.5 137.1v2.5M85.5 137.4h.1M85.5 137.4l.3 .3M85.5 137.4l.2 .4"/>
<path d="M85.5 137.1v.3M85.7 139.6a.41 .41 0 0 0 .1 .5 .41 .41 0 0 0 .5 0M85.7 137.8l.3 .1M85.7 137.8v1.8M85.7 137.4h-.2M85.7 136.6v.8M85.7 137.4l8.7 5.6M85.8 137.7l-.1 .1M85.8 137.7l8.6 5.6M85.8 129.6l.7 .4M85.8 136.6l.7 .5M85.8 129.6v7"/>
<path d="M85.9 126l2.8 1.7M85.9 126l.4-.2 2.7 1.7M85.9 126v2.2M86.5 128a1.03 1.03 0 0 0-1.1 1.3l.4 .3M86.5 127.8v-.1a.46 .46 0 0 1 .5-.1 .46 .46 0 0 1 .2 .6l-.1 .4-.3-.1M86.5 130v7.1M86.5 127.7a.48 .48 0 0 1 .6 .2 .48 .48 0 0 1-.2 .6l-.4-.4zM86.6 127.5l.4-.2a.67 .67 0 0 1 .6 1l-.5 .3M86.6 127.9l.1 .3M86.7 128.2l.2 .2M86.7 127.7l.3 .2v.3M86.7 127.7l-.1 .2"/>
<path d="M86.7 127.7l.1 .1M86.7 136.9l.2 .2M86.8 127.8l-.2 .1M87 128.2l-.1 .2M87 136.9l-.1 .2M87 136.8v.1M87 128.1l-.3 .1M87.1 124.2v.2M87.1 122.2v.1M87.1 124.2v.1M87.1 122.2v2M87.1 124.3l.2 .2"/>
<path d="M87.1 136.7l-.1 .5-.4-.2M87.1 122.3v2M87.2 136.7v.4l-.4 .1M87.3 124.5h.4M87.3 122l-.2 .3M87.3 122v2.5M87.3 122h.1M87.3 121.9h.6l.7 .3M87.3 121.9l-.2 .3M87.3 127.2l.2 .4M87.3 127.2h.1M87.3 127.2l-.2 .1"/>
<path d="M87.3 127.2l.4 .9M87.3 121.9v.1M87.3 128.4l1 .6M87.3 137.1l.9 .6M87.3 127.4h.1M87.3 122l.8 .1 .5 .3M87.4 127.4h.1M87.4 127.4h-.1M87.7 136.7l-.1-.2v.4l-.5 .3M87.7 128.1h.1M87.7 136.7v.1M88.2 124.6l.4 .2"/>
<path d="M88.2 130.7v7.1l.1 .3 .4 .3M88.2 136.1l-1.7 1M88.3 129v1.5M88.3 129l-1.8 1M88.6 122.2l2.2 2.5M88.6 122.2v.8M88.6 123.6v1.3M88.7 131.4l.7 .4M88.7 138.4l.7 .5M88.7 131.4v7M88.7 127.7v2.3M88.7 123a1.55 1.55 0 0 0-.7 2.3l.1 .1"/>
<path d="M88.7 130a.73 .73 0 0 0-.5 .7 .73 .73 0 0 0 .5 .7M88.7 123l.2 .1M88.8 122.8l.1-.1 .2 .4v2.3l-.1-.1M88.8 125.3l2 2.3M88.8 122.8v.1M88.8 123.5v1.3M88.8 127.8v2.1M88.8 127.8l2.8 1.7M88.8 127.8l.3-.2 2.8 1.7M88.9 123.1a1.67 1.67 0 0 0-.8 2.2l.3 .1 .5-.1M88.9 125.3l1.9 2.2M88.9 121.8h.3l1.7 1.1"/>
<path d="M88.9 121.8l-.3 .4M88.9 121.8l2.2 2.5M88.9 122.8h-.1M89 122.8h.1M89 122.8l-.3 .2M89 125.2v.1M89 123.4v1.2M89 127.5l-.3 .2M89 127.5v.2M89.1 122.9l-.2 .2M89.1 123.4a1.09 1.09 0 0 0-.7 1.6h.3l.4-.3M89.1 124.4l-.4 .4-.4 .1"/>
<path d="M89.1 125.1l-.2 .2M89.1 125.3h-.1M89.4 129.6v-.1a.48 .48 0 0 1 .5-.1 .48 .48 0 0 1 .2 .6l-.1 .3h-.3M89.4 131.8v7.1M89.4 129.7l-.7 .3M89.5 129.4a.52 .52 0 0 1 .5 .3 .52 .52 0 0 1-.2 .6 .61 .61 0 0 1-.3-.9zM89.5 129.7l.1 .3M89.6 130l.2 .2M89.6 129.5l.3 .2v.3M89.6 129.5l-.1 .2M89.6 129.5l.1 .1-.2 .1M89.6 138.7l.2 .2z"/>
<path d="M89.9 129.9l-.3 .1M89.9 130l-.1 .2M89.9 138.7l-.1 .2M89.9 138.5v.2M90 138.5l-.1 .5-.4-.2M90.1 138.5v.4l-.4 .1M90.2 129.1h-.3l-.4 .2M90.2 129.1l.2 .3 .2 .5-.1 .2-.5 .2M90.2 129.1l.3 .3 .1 .5M90.2 130.2l1 .6M90.2 138.9l.9 .6M90.2 129l.2 .4"/>
<path d="M90.2 129h.1M90.2 129l-.2 .1M90.2 129l-.1 .1M90.2 129.2h.1M90.3 129.2h-.1M90.3 120.1l.7 .4M90.3 129.1v.1M90.5 123.2l.1 .4M90.5 127.3l.1 .1M90.6 138.5l-.1-.3v.5l-.5 .3M90.6 123.6l.4 .3 .1-.1M90.6 127.4h.1"/>
<path d="M90.6 123.4l.4 .3M90.6 123.4v.2M90.8 127.5l.3 .2M90.8 124.7v2.8M91 123.1l.4 .1-.3 .1zM91 123.7h.1M91 127.7l.2 .4M91 126.8l.2 .1M91 127.4l.1 .1M91.1 123.8l.3 .2M91.1 123.8h.1M91.1 127.7v.1"/>
<path d="M91.1 127.8h.1M91.1 132.5v7.1l.4 .6M91.1 137.9l-1.7 1M91.1 123.6l-.1 .1M91.1 124.3l-.3 .4M91.1 123.6l.5 .4h-.2M91.1 127.8l.1 .1M91.1 124.3h.1M91.1 127.5h.1M91.2 130.8v1.5M91.2 130.8l-1.8 1M91.2 128.3l2.1 1.8"/>
<path d="M91.2 124.5l-.2 .1v2.9h.1M91.2 123.8l-.1 .1M91.2 124.4l2.1 1.7M91.2 128.3l2.1 1.7M91.2 124.4v3.9M91.2 127.8h-.1M91.2 120.4l-.2 .1M91.4 124l-.2 .4M91.4 124l2.2 1.7M91.5 133.2l.8 .4M91.5 133.2v7M91.6 129.5v2.3"/>
<path d="M91.7 129.6l2.7 1.6M91.7 129.6l.3-.2 2.4 1.4M91.7 129.6v2.1M91.9 123.2a.82 .82 0 0 0-1.4 0l.1 .2M91.9 129.3l-.3 .2M91.9 129.3v.2M91.9 120.8h.1M92 120.8h.1M92 120.8l-.6 .3 2.4 1.5 .3-.2M92.1 120.6h.3M92.1 120.6l-.1 .2M92.1 120.6l-.6 .3"/>
<path d="M92.1 123.2l-1.1 .4M92.1 123.2l-1 .4M92.1 123.2l1.5 2.5M92.3 131.5l-.7 .3a.75 .75 0 0 0-.5 .6 .75 .75 0 0 0 .4 .8M92.3 131.4v-.1a.48 .48 0 0 1 .5-.1 .48 .48 0 0 1 .2 .5l-.1 .4-.3-.1M92.3 133.6v7.1M92.4 131.2a.52 .52 0 0 1 .5 .3 .52 .52 0 0 1-.2 .6 .63 .63 0 0 1-.3-.9zM92.4 131.5l.1 .3M92.4 120.5v-.1a.48 .48 0 0 1 .6 0 .48 .48 0 0 1 .2 .5l-.1 .4-.3-.1M92.4 120.6a.28 .28 0 0 1-.1 .3 .28 .28 0 0 1-.3-.1M92.5 120.4a.48 .48 0 0 1 .5 .3 .48 .48 0 0 1-.1 .6l-.4-.5zM92.5 131.8l.2 .2"/>
<path d="M92.5 131.3l.2 .2 .1 .3M92.5 131.3l-.1 .2M92.5 131.3l.1 .1-.2 .1M92.5 123.8l.7 .4M92.5 120.7l.1 .3M92.6 124l.4 .2M92.6 121l.3 .1M92.6 120.5l.3 .2 .1 .3M92.6 120.5l-.1 .2M92.6 120.5h.2l-.3 .2M92.8 131.6l-.3 .2M92.8 131.8l-.1 .2"/>
<path d="M92.9 130.8h.2M93 124.2h.2v.2M93 124.4l.1 .1M93 124.2l-.2 .1M93 124.4h-.1M93 121l-.1 .1M93 120.8l-.4 .2M93.1 130.9h.1M93.1 130.9h-.3l-.4 .2M93.1 130.9a.69 .69 0 0 1 .2 1l-.4 .2M93.1 130.9l.3 .4 .1 .4M93.1 132l.9 .6"/>
<path d="M93.1 130.8l.2 .3M93.1 130.8h.1M93.1 124.5l1.3 .8M93.1 130.8l-.1 .1M93.1 131h.1M93.2 130.9v.1M93.2 120.1h-.2l-.4 .2M93.2 120.1a.69 .69 0 0 1 .3 1l-.4 .2M93.2 120.1l.3 .3 .1 .4M93.2 124.4l-.1 .1M93.2 124.4l1.2 .7M93.3 126.1v.8"/>
<path d="M93.3 126.9l.2 .2M93.5 126.9l.2 .1 .4-.1M93.5 127.1h.7M93.5 129.9l.1 .1M93.5 129.7l.4 .5M93.5 127.1v2.8M93.5 126.9h-.2M93.5 129.8l.1 .2M93.6 125.7l-.3 .4M93.6 130h.1M93.6 125.6l.3 .4M93.6 125.7l-.1 1.2"/>
<path d="M93.6 130l-.1 .2-.2-.2M93.6 125.7h.1M93.7 125.6h-.1M93.7 125.6l.4 .3M93.7 126.8v.2M93.8 129.4l.1 .1M93.9 126h.1M93.9 130.2h.1M93.9 126v1M93.9 129.5v.7M93.9 129.5h.1M93.9 126.7l-.2 .1"/>
<path d="M93.9 126.7l.3 .3v2.5h-.3M93.9 130.2l1.3 .8 .3-.2M93.9 126.7l-.1-.1-.1 .2M93.9 126v.7M93.9 126l1.3 .7M94 129.4l.1 .1M94 132.6v7.1l-1.7 1M94 132.6l-1.7 1M94.1 125.9h.1M94.1 129.5h.1M94.1 125.9l1.3 .7M94.2 129.3l-.5 .1-.4-.2v.8"/>
<path d="M94.4 122.3l-.4 .3M94.4 122.3l-.3 .1M94.4 130.5v14.6M95.2 126.7l.3 .3M95.4 126.6l.2 .3M95.4 126.6l-.2 .1M95.5 127v3.8M95.6 130.7l-.2 .3M95.6 126.9l-.1 .1M95.6 130.7l-.1 .1M95.6 126.9v3.8M122.7 135.5l-18.8 10.9"/>
<path d="M122.7 135.5l.2 .1M123.6 120.5l.3-.2a.47 .47 0 0 1 .3 .5 .47 .47 0 0 1-.3 .4l-.3 .1-.2-.2zM124 120.3a.77 .77 0 0 1-.6 .9M125.9 130l-3.2 5.5M125.9 130l.1 .1M126 130.1l-3.1 5.5M144.6 132.3a.56 .56 0 0 0-.5 .8M145.5 133.1a.6 .6 0 0 1 .8-.3 .6 .6 0 0 1 .2 .8v.2a.89 .89 0 0 1-1.3 .4v-.7zM145.7 132.8l-1-.5a.62 .62 0 0 0-.6 .9l1 .5M146 133.6l.2-.2 .2 .1v.3l-.3 .3-.2-.1zM146 133.4l.3-.1a.46 .46 0 0 1 .3 .4 .46 .46 0 0 1-.4 .5l-.4-.1zM146.1 133.7l-.2 .1"/>
<path d="M146.1 133.7l.3 .1M146.2 133.5l-.1 .2M146.3 132.8a1.02 1.02 0 0 0-1 .4 1.02 1.02 0 0 0 0 1.1M162.5 121.9a.56 .56 0 0 0-.5 .8M163.4 122.7a.53 .53 0 0 1 .5-.4 .53 .53 0 0 1 .6 .4 .89 .89 0 0 1-.3 1 .89 .89 0 0 1-1 .2v-.6zM163.6 122.4l-.9-.5a.59 .59 0 0 0-.6 .3 .59 .59 0 0 0 0 .6l1 .6M163.9 123.5l.1 .2 .3-.2M163.9 123.1l.4-.2a.57 .57 0 0 1 .1 .6 .57 .57 0 0 1-.6 .3v-.2zM164 123.4l-.1 .1M164 123.4l.3 .1M164.1 123.1l-.1 .3M164.1 123.1l.3 .1"/>
<path d="M164.3 122.4a.99 .99 0 0 0-1 .5 .99 .99 0 0 0 0 1.1M164.4 123.2l-.1-.2-.4 .5M164.4 123.2l-.1 .3M86.3 140.1h.1M86.3 140.1l1.6-1-1.6 1M91.5 140.2l.8 .5M92.5 140.5l.2 .1zM92.8 140.3v.2M92.8 140.5l-.1 .1M92.9 140.3l-.1 .5-.4-.3M93 140.3l-.1 .5-.3-.1M93.1 140.7l1.3 .8"/>
<path d="M93.5 140.3l-.1-.3v.5l-.5 .3M94.4 145.1l.2 .9 .3 .5 2.8 1.5M94.4 145.1l2.6 1.4M97 146.5l.3 1 .3 .3 3 1.1M97 146.5l2.9 1.2M100.8 144.6l3.1 1.8M100.8 144.6l-.2-.1 3.3 1.9M103.8 146.3l-.3 .2M123.5 157a.77 .77 0 0 1 1.1-.2 .77 .77 0 0 1 .1 1.1 1.4 1.4 0 0 1-1.7 1.3 1.78 1.78 0 0 1 .5-2.2zM123.6 157.6l.4-.2a.59 .59 0 0 1 .1 .7 .59 .59 0 0 1-.7 .3v-.3zM124 157.4a.75 .75 0 0 1-.6 1M124.5 156.7a1.15 1.15 0 0 0-1.7 .9 1.1 1.1 0 0 0 .2 1.6"/>
<path d="M141.5 146.6a.77 .77 0 0 1 1.1-.2 .77 .77 0 0 1 .1 1.1 1.46 1.46 0 0 1-1.8 1.3 1.82 1.82 0 0 1 .6-2.2zM141.6 147.3l.4-.2a.59 .59 0 0 1 0 .6 .59 .59 0 0 1-.6 .3l-.1-.3zM141.9 147.1a.76 .76 0 0 1-.5 .9M142.5 146.3a1.06 1.06 0 0 0-1.6 .6 1.24 1.24 0 0 0 .1 2M162.5 159a.56 .56 0 0 0-.5 .9M163.6 159.6l-.9-.5a.6 .6 0 0 0-.6 .9l1 .5M163.7 159.6a.6 .6 0 0 1 .8 .2 .6 .6 0 0 1-.1 .8v.1a.63 .63 0 0 1-.9 .4 .63 .63 0 0 1-.2-.9zM164.3 159.5a1 1 0 0 0-1 .5 1 1 0 0 0 0 1.1M144.6 169.4a.56 .56 0 0 0-.5 .9M145.6 170.1a.61 .61 0 0 1 .9-.1 .61 .61 0 0 1 0 1l-.1 .1a.67 .67 0 0 1-1.1 .3 .67 .67 0 0 1 .1-1.1zM145.7 170l-1-.6a.63 .63 0 0 0-.6 1l1 .5M145.9 171l.1 .2 .3-.1"/>
<path d="M146 170.6l.3-.2a.5 .5 0 0 1 .2 .7 .5 .5 0 0 1-.7 .2zM146 171h-.1M146 171l.3 .1M146.2 170.6h.1M146.2 170.6l-.2 .4M146.2 170.6l.2 .2M146.3 169.9a1.02 1.02 0 0 0-1 .5 1.02 1.02 0 0 0 0 1.1M146.4 170.8l-.1 .3M146.4 170.8l-.1-.2-.3 .1-.1 .3M163.9 160.7l.1 .2 .2-.1M164 160.2l.3-.1a.49 .49 0 0 1 .1 .6 .49 .49 0 0 1-.6 .2v-.2zM164 160.6l-.1 .1"/>
<path d="M164 160.6l.2 .2M164.1 160.3h.1M164.1 160.3l-.1 .3M164.1 160.3l.3 .1M164.4 160.4l-.2 .4M164.4 160.4l-.1-.2-.3 .1-.1 .4"/>
<circle cx="91.2" cy="123.3" r=".18"/>
</g>
<g fill="none" stroke="#000" stroke-width=".2" stroke-dasharray="6.3 1.3 1.3 1.3 1.3 1.3">
<path d="M48.4 50.9v-.1a.38 .38 0 0 0-.5 .2 .38 .38 0 0 0 .1 .5l.3-.3 .1-.3M67.2 58.7l5.2-2.9M72.4 55.8l.3 .1M51.6 71.6l-.1-.1M67.2 79.5l5.2-3M72.4 76.5l-.1-.1M51.6 92.3l.2 .1M51.6 84.7h.1M67.2 95.8l5.2-2.9M72.4 92.9l-.1-.1M78 94.8h-.1M78.3 95h-.1a.5 .5 0 0 1-.2-.6 .5 .5 0 0 1 .6-.3v.5l-.3 .4"/>
<path d="M78.4 94.1l-.1 .3-.3 .4M96 84.4l-.1 .1M96.3 84.6h-.2a.5 .5 0 0 1-.1-.6 .5 .5 0 0 1 .6-.2v.4l-.3 .4M96.3 83.7v.3l-.3 .4M51.6 101.1l.2 .1M85.4 115.1l-5.2-3.1M77.9 131.9a.5 .5 0 0 1 .2-.5 .5 .5 0 0 1 .6-.1 .54 .54 0 0 1-.2 .6 .54 .54 0 0 1-.5 .1l-.1-.1M78.4 131.2l-.1 .4-.4 .4M144 132.9l.1-.4 .3-.2M162 122.5l.1-.4 .3-.2M162 159.7l.1-.4 .3-.3M144 170.1l.1-.4 .3-.3"/>
</g>
<path d="M72.4 55.8l7.1-4.1M72.4 76.5l7.1-4.1M72.4 92.9l7.1-4.1" fill="none" stroke="#000" stroke-width=".2" stroke-dasharray="6.3 1.3 1.3 1.3 1.3 1.3" stroke-dashoffset="5.4"/>
<path d="M51.6 71.6l27.9-16.1M51.6 92.3l27.9-16.1M51.6 84.7l27.9-16.1M51.6 101.1l27.9-16.1" fill="none" stroke="#000" stroke-width=".2" stroke-dasharray="6.3 1.3 1.3 1.3 1.3 1.3" stroke-dashoffset="-.2"/>
<path d="M49 72.6l12.2 7M28.4 114.4l23.2-13.3" fill="none" stroke="#000" stroke-width=".2" stroke-dasharray="6.3 1.3 1.3 1.3 1.3 1.3" stroke-dashoffset="2.5"/>
<path d="M28.6 84.9l23-13.3M28.6 105.6l23-13.3" fill="none" stroke="#000" stroke-width=".2" stroke-dasharray="6.3 1.3 1.3 1.3 1.3 1.3" stroke-dashoffset="2.6"/>
<path d="M28.3 98.2l23.3-13.5" fill="none" stroke="#000" stroke-width=".2" stroke-dasharray="6.3 1.3 1.3 1.3 1.3 1.3" stroke-dashoffset="2.4"/>
<path d="M51.8 91.7l8.4 4.8" fill="none" stroke="#000" stroke-width=".2" stroke-dasharray="6.3 1.3 1.3 1.3 1.3 1.3" stroke-dashoffset="4.7"/>
<path d="M54.9 55l6.5 3.8" fill="none" stroke="#000" stroke-width=".2" stroke-dasharray="6.3 1.3 1.3 1.3 1.3 1.3" stroke-dashoffset="5.8"/>
<path d="M48.1 51.1l6.8 3.9" fill="none" stroke="#000" stroke-width=".2" stroke-dasharray="6.3 1.3 1.3 1.3 1.3 1.3" stroke-dashoffset="5.6"/>
<path d="M62.2 85.2l-18.9-10.9M80.2 112l-19-10.9M62.2 122.4l-18.9-10.9" fill="none" stroke="#000" stroke-width=".2" stroke-dasharray="6.3 1.3 1.3 1.3 1.3 1.3" stroke-dashoffset="4.9"/>
<path d="M77.4 94l-15.2-8.8M77.4 131.1l-15.2-8.7" fill="none" stroke="#000" stroke-width=".2" stroke-dasharray="6.3 1.3 1.3 1.3 1.3 1.3" stroke-dashoffset=".8"/>
<path d="M79.7 74.6l-18.9-10.9" fill="none" stroke="#000" stroke-width=".2" stroke-dasharray="6.3 1.3 1.3 1.3 1.3 1.3" stroke-dashoffset="5"/>
<path d="M95.3 83.6l-15.6-9" fill="none" stroke="#000" stroke-width=".2" stroke-dasharray="6.3 1.3 1.3 1.3 1.3 1.3" stroke-dashoffset=".5"/>
<path d="M144.1 132.5l-20.6-11.9M162.1 122.1l-20.6-11.8M162.1 159.3l-20.6-11.9M144.1 169.7l-20.6-11.9" fill="none" stroke="#000" stroke-width=".2" stroke-dasharray="6.3 1.3 1.3 1.3 1.3 1.3" stroke-dashoffset="4"/>
<path d="M140.9 109.9l-18.5-10.7M122.9 120.3l-18.5-10.7M122.9 157.4l-18.5-10.6M140.9 147.1l-18.5-10.7" fill="none" stroke="#000" stroke-width=".2" stroke-dasharray="6.3 1.3 1.3 1.3 1.3 1.3" stroke-dashoffset="-1.2"/>
<path d="M116.5 95.8l-10.4-5.9M98.5 106.2l-10.3-6" fill="none" stroke="#000" stroke-width=".2" stroke-dasharray="6.3 1.3 1.3 1.3 1.3 1.3" stroke-dashoffset="3.6"/>
<path d="M86.9 99.5l-8.6-5M104.9 89.1l-8.6-4.9" fill="none" stroke="#000" stroke-width=".2" stroke-dasharray="6.3 1.3 1.3 1.3 1.3 1.3" stroke-dashoffset="4.6"/>
<path d="M85.3 135.7l-7-4" fill="none" stroke="#000" stroke-width=".2" stroke-dasharray="6.3 1.3 1.3 1.3 1.3 1.3" stroke-dashoffset="5.5"/>
<g font-size="7.1">
<text x="203" y="198.7">A</text>
<text x="263.2" y="198.9">B</text>
</g>
<g font-size="4.9">
<text x="208.6" y="175.7">Control Box Support Assembly</text>
<text x="219.8" y="196.7">EML2322L-A-007</text>
</g>
<g font-size="4.2">
<text x="130.9" y="13">ITEM NO.</text>
<text x="152.4" y="13">PART NUMBER</text>
<text x="202.8" y="13">DESCRIPTION</text>
<text x="254.7" y="13">QTY.</text>
<text x="137.6" y="19.9">05</text>
<text x="150" y="19.9">EML2322L-OTS13</text>
<text x="193.8" y="19.9">80/20 Straight Bracket</text>
<text x="258.1" y="19.9">3</text>
<text x="137.6" y="28.7">06</text>
<text x="150" y="28.7">EML2322L-OTS12</text>
<text x="190.8" y="28.7">80/20 90 Degree Bracket</text>
<text x="258.1" y="28.7">4</text>
<text x="49.3" y="40.5">05</text>
<text x="64.4" y="41.7">08</text>
<text x="137.6" y="37.9">07</text>
<text x="151.2" y="37.9">EML2322L-OTS7</text>
<text x="193.1" y="37.9">1/4-20 X 1/2 inch BHCS</text>
<text x="256.9" y="37.9">18</text>
<text x="137.6" y="45.2">08</text>
<text x="151.2" y="45.2">EML2322L-OTS6</text>
<text x="204" y="45.2">1/4-20 T-Nut</text>
<text x="256.9" y="45.2">18</text>
<text x="102.7" y="48.4">18</text>
<text x="137.6" y="52.5">18</text>
<text x="152.6" y="52.5">EML2322L-008</text>
<text x="190.5" y="52.5">80-20 Extrusion - 12.0 inch</text>
<text x="258.1" y="52.5">1</text>
<text x="137.6" y="59.9">36</text>
<text x="151.1" y="59.9">EML2322L-OTS1</text>
<text x="204.3" y="59.9">Control Box</text>
<text x="258.1" y="59.9">1</text>
<text x="27.4" y="64.1">37</text>
<text x="16.8" y="69">38</text>
<text x="137.6" y="67.2">37</text>
<text x="152.6" y="67.2">EML2322L-019</text>
<text x="195.8" y="67.2">80/20 Extrusion-10 in</text>
<text x="258.1" y="67.2">2</text>
<text x="137.6" y="74.5">38</text>
<text x="152.6" y="74.5">EML2322L-020</text>
<text x="193.4" y="74.5">80-20 Extrusion - 9 inch</text>
<text x="258.1" y="74.5">1</text>
<text x="118.2" y="83">36</text>
<text x="137.6" y="81.8">39</text>
<text x="152.6" y="81.8">EML2322L-021</text>
<text x="203.8" y="81.8">0.25 Washer</text>
<text x="258.1" y="81.8">4</text>
<text x="17.6" y="95.5">06</text>
<text x="32.5" y="126.5">07</text>
<text x="224.2" y="154.8">NOTES:</text>
<text x="224.2" y="158.9">1. QTY: 1</text>
<text x="224.2" y="163.1">2. DIMS IN INCHES</text>
<text x="100.8" y="172.4">39</text>
</g>
<g font-size="3.5">
<text x="201.2" y="170.7">TITLE:</text>
<text x="216" y="181.4">M. BRAOJOS</text>
<text x="202" y="190.7">SIZE</text>
<text x="210.6" y="190.6">DWG. NO.</text>
<text x="216" y="186.2">J. JOHNSEN</text>
<text x="262.4" y="190.9">REV</text>
<text x="202.9" y="204.6">SCALE: 1:6</text>
<text x="248.1" y="204.6">SHEET 2 OF 3</text>
</g>
<g font-size="3.2">
<text x="152.7" y="185.7">TOLERANCE UNLESS NOTED</text>
<text x="145.5" y="191.5">DIMENSION</text>
<text x="168.1" y="190.5">PLACES IN DIMENSION</text>
<text x="149.4" y="194.6">TYPE</text>
<text x="169.8" y="194.6">0.0</text>
<text x="179.8" y="194.6">0.00</text>
<text x="190.7" y="194.6">0.000</text>
<text x="144.7" y="199.6">LOCATIONAL</text>
<text x="168.7" y="199.4">0.050</text>
<text x="180.2" y="199.4">0.020</text>
<text x="191.3" y="199.5">0.005</text>
<text x="146.5" y="204.6">ANGULAR</text>
<text x="170.4" y="204.2">5</text>
<text x="181.5" y="204.6">2</text>
<text x="193.1" y="204.6">0.5</text>
<text x="44.2" y="210.4">5</text>
<text x="94.6" y="210.3">4</text>
<text x="143.1" y="210.4">3</text>
<text x="193.2" y="210.3">2</text>
<text x="245.4" y="210.6">1</text>
</g>
<text font-size="3" x="14" y="213.5">SOLIDWORKS Educational Product. For Instructional Use Only.</text>
<g font-size="2.3">
<text x="200.8" y="185.7">DESIGNED</text>
<text x="201" y="180.9">DRAWN</text>
</g>
</svg>
